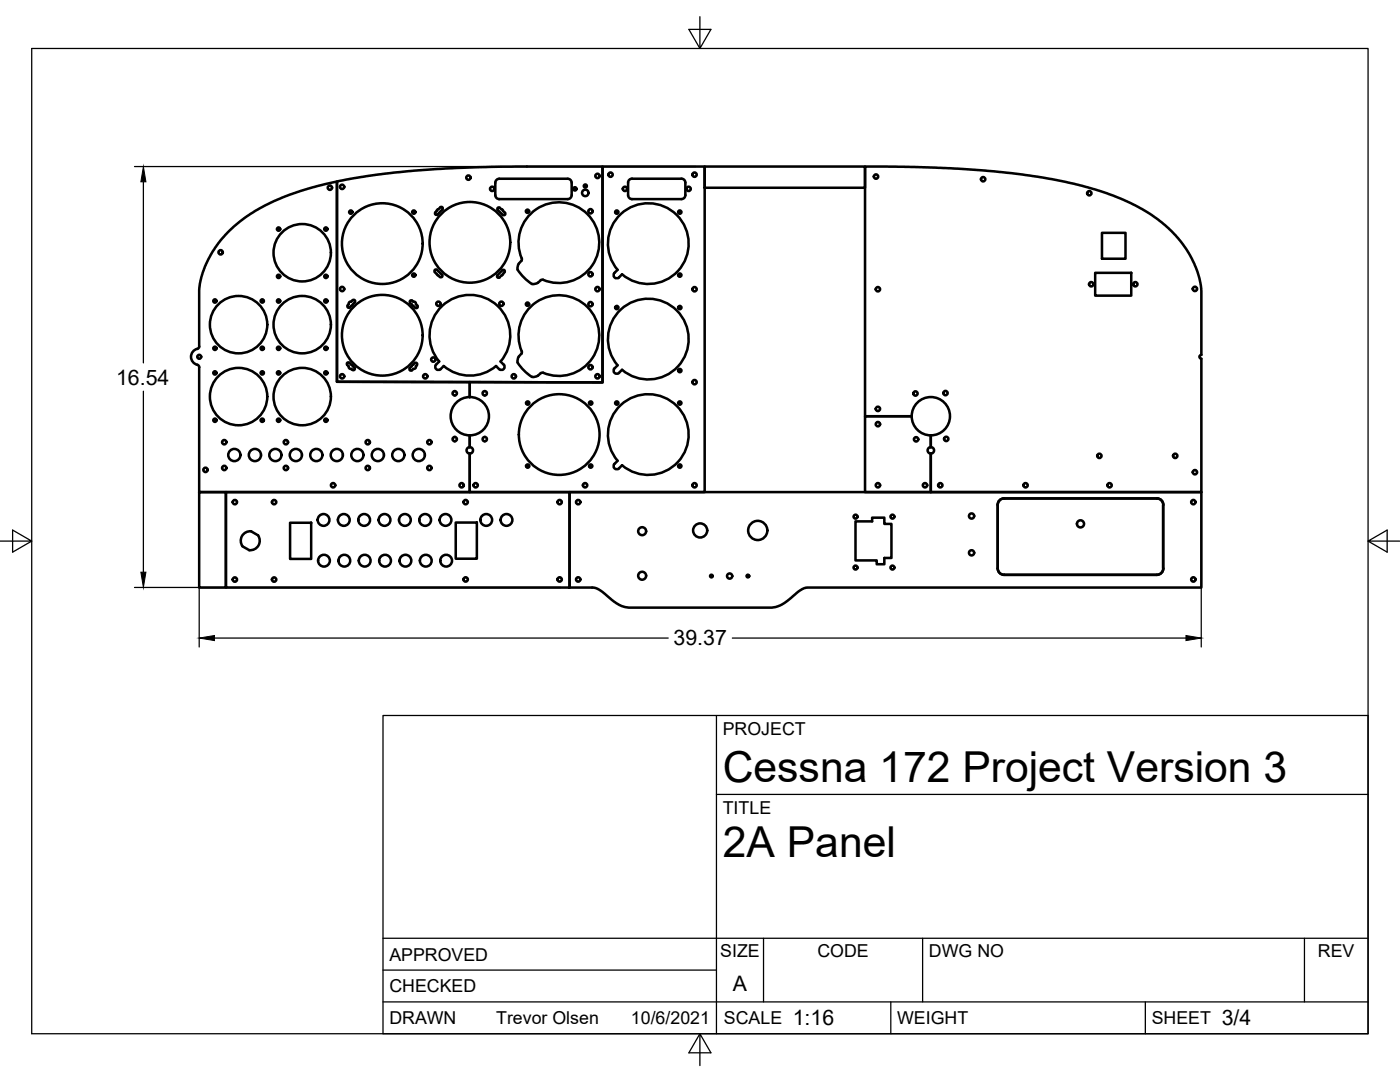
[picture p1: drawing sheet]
<svg xmlns="http://www.w3.org/2000/svg" width="279mm" height="216mm" viewBox="0 0 279 216" stroke-linecap="round" stroke-linejoin="round" font-family="sans-serif">
<!-- layer: Visible -->
<g fill="none" stroke="#000" stroke-width=".51">
<path d="M67.2 36.2l3.5-.7 6-.8 5.9-.6 6.5-.5 11.3-.3 19.8-.1v43.1l-53-.1zM98.8 38.9v-2.4a.79 .79 0 0 1 .8-.8h13.7a.79 .79 0 0 1 .8 .8v2.4M114.1 38.9a.79 .79 0 0 1-.8 .8h-13.7a.79 .79 0 0 1-.8-.8M125.3 38.9a.79 .79 0 0 0 .8 .8h9.9M125.3 36.4v2.5M126.1 35.7h9.9M126.1 35.6a.79 .79 0 0 0-.8 .8M136 35.6a.79 .79 0 0 1 .8 .8M136.8 36.4v2.5M136.8 38.9a.79 .79 0 0 1-.8 .8M140.6 33.2h32v4.3h-32zM86.8 54.3l.4 .4"/>
<path d="M87.2 54.7l.3 .3M87.2 53.9l1 .9M87.2 53.8a.31 .31 0 0 0-.4 .1 .31 .31 0 0 0 0 .4M87.5 55l.3 .3M87.8 41.4a.3 .3 0 0 1 .5 0 .3 .3 0 0 1 0 .4l-1 1a.31 .31 0 0 1-.4 0 .31 .31 0 0 1 0-.4l.9-1M88.2 54.8a.31 .31 0 0 1 0 .4 .31 .31 0 0 1-.4 0M99.8 41.5l.3 .3M99.8 41.5a.31 .31 0 0 0-.5 0 .31 .31 0 0 0 0 .4l1 1a.31 .31 0 0 0 .5 0 .31 .31 0 0 0 0-.5M100.1 55l-.4 .4M100.1 41.7l.7 .7M100.6 54.4l-.5 .6M100.7 54.3a.31 .31 0 0 0 0-.3 .31 .31 0 0 0-.3-.2l-1.1 1.1a.31 .31 0 0 0 0 .4 .31 .31 0 0 0 .4 0"/>
<path d="M103.6 52.6l-.2 .3a1.48 1.48 0 0 0 .6 1.8l1.7 1.6a1.51 1.51 0 0 0 2.2-.4M104 52l-.5 .6M104.1 52.1l.1-.4a8.1 8.1 0 0 1 6.1-11.3 8.1 8.1 0 0 1 9.2 9 8.1 8.1 0 0 1-11.1 6.4M108.4 55.8l-.5 .1M123.9 42.7a8.1 8.1 0 0 1 11.2 .2 8.1 8.1 0 0 1 .2 11.2 8.1 8.1 0 0 1-11.2 .6l-.5 .7a.65 .65 0 0 1-1 0 .65 .65 0 0 1 0-1l.7-.6a8.1 8.1 0 0 1 .6-11.1zM218.6 54.4h7.2v4.6h-7.2zM219.9 46.5h4.7v5.1h-4.7zM69.6 73.1l.1 .4 .4 .1M69.7 72.4l.4 .4M69.7 72.4a.31 .31 0 0 0-.4 0 .31 .31 0 0 0 0 .4l.3 .3M70.1 60.2l.3-.3a.31 .31 0 0 1 .4 0 .31 .31 0 0 1 0 .4M70.1 60.2l-.4 .1-.1 .4"/>
<path d="M70.1 72.8l.3 .3M70.4 73.1l.3 .3M70.4 60.7l-.6 .6a.31 .31 0 0 1-.4 0 .31 .31 0 0 1 0-.4l.2-.2M70.7 73.3a.31 .31 0 0 1 0 .5 .31 .31 0 0 1-.4 0l-.2-.2M70.8 60.3l-.4 .4M81.8 73.4a.31 .31 0 0 0 0 .5 .31 .31 0 0 0 .4 0M82.1 73.1l-.3 .4M82.5 72.8l-.3 .3M82.5 60.2l-.2-.2a.31 .31 0 0 0-.4 0 .31 .31 0 0 0 0 .5l.9 .9M82.5 60.2l.4 .1 .1 .4M82.5 73.6l-.3 .3M82.7 72.5l-.3 .3"/>
<path d="M82.7 72.5a.31 .31 0 0 1 .5 0 .31 .31 0 0 1 0 .4l-.2 .2M83 60.7l.3 .3a.31 .31 0 0 1 0 .4 .31 .31 0 0 1-.4 0M83 73.1l-.1 .4-.4 .1M93.7 79.2v-3l26.5 .1v-43.1h20.4v65h-46.9v-7.7M93.7 79.2v-3h-26.5v-40l-3.7 .9-3.6 1-3.6 1.4-3.4 1.5-2.9 1.7-2.1 1.5-2 1.7-2 2.2-1.4 2-1.4 2.6-.7 1.8-.5 2.1-.1 1.2v11.4l-.2 .3a1.7 1.7 0 0 0-1.5 1.7 1.7 1.7 0 0 0 1.5 1.7l.2 .4v24.9h53.9v-7.7M93.8 79.2a3.8 3.8 0 0 1 3.8 3.8 3.8 3.8 0 0 1-3.8 3.9M93.8 79.2a3.8 3.8 0 0 0-3.9 3.8 3.8 3.8 0 0 0 3.9 3.9M100.5 72.7l-.6-.6a8.1 8.1 0 0 0-.6-11 8.1 8.1 0 0 0-11.1 0 8.1 8.1 0 0 0-.5 11l-.7 .6a.64 .64 0 0 0 0 1 .64 .64 0 0 0 .9-.1M100.5 72.7a.65 .65 0 0 1 0 .9 .65 .65 0 0 1-.9 .1l-.6-.7a8.1 8.1 0 0 1-10.4 0l-.7 .7M104 70.6a1.62 1.62 0 0 0 0 2.7l1.2 1.2 1 .7M104.1 70.6l.1-.3a8.1 8.1 0 0 1 6.1-11.3 8.1 8.1 0 0 1 9.2 8.9 8.1 8.1 0 0 1-11.1 6.5M107.4 74.9l-.6 .3h-.6"/>
<path d="M108.4 74.4l-.5 .1-.5 .5M123.9 61.7a8.1 8.1 0 0 1 11.2 .3 8.1 8.1 0 0 1 .2 11.1 8.1 8.1 0 0 1-11.1 .7l-.6 .6a.64 .64 0 0 1-1 0 .64 .64 0 0 1 0-.9l.7-.6a8.1 8.1 0 0 1 .6-11.2zM239.8 70.8l-.1-13.2-.3-2.1-.7-2.1-1.7-3.4-2.3-3-2.8-2.6-4-2.7-4.3-2.1-4.8-1.7-6-1.6-5.7-1-8.8-1.1-7.1-.5-8.7-.4-9.9-.1v49.9h9.3M239.8 71.6v26.6h-54v-7.7M239.8 70.8a.39 .39 0 0 0-.4 .4 .39 .39 0 0 0 .4 .4M39.8 98.2h5.3v19h-5.3zM45.1 98.2h68.6v19h-68.6zM93.7 86.9v2.3M113.7 98.2h126.1v19h-78.7l-.8 .2-.7 .5-3.5 2.7-.8 .4-1.3 .2h-29l-.9-.3-1.1-.5-2.9-2.4-1.2-.7-5.2-.1zM123.9 80.8a8.1 8.1 0 0 1 11.2 .2 8.1 8.1 0 0 1 .2 11.2 8.1 8.1 0 0 1-11.1 .6l-.6 .7a.64 .64 0 0 1-1 0 .64 .64 0 0 1 0-.9l.7-.7a8.1 8.1 0 0 1 .6-11.1zM181.9 83a3.8 3.8 0 0 1 3.9-3.8 3.8 3.8 0 0 1 3.8 3.8 3.8 3.8 0 0 1-3.8 3.9M181.9 83a3.8 3.8 0 0 0 3.9 3.9"/>
<path d="M181.9 83.1h-9.3v15.1h13.2v-7.7M185.8 86.9v2.3M200.4 99.5h30.5M200.4 99.4a1.28 1.28 0 0 0-1.3 1.3v12.7M230.9 99.4a1.28 1.28 0 0 1 1.3 1.3l-.1 12.7M51.5 106.8l-1.4-.8a1.89 1.89 0 0 0-1.8 .9 1.89 1.89 0 0 0 .1 2.1l1.4 .8M51.5 106.8a1.89 1.89 0 0 1 .1 2 1.89 1.89 0 0 1-1.8 1M57.9 104.3h4.2v7.2h-4.2zM91 104.3h4.2v7.2h-4.2zM170.7 104h3.4v-.7h2.4v1.2h1.4v6.8h-1.4v1.3h-1.5v-.8h-4.3zM199.1 113.4a1.28 1.28 0 0 0 1.3 1.3M232.2 113.4a1.28 1.28 0 0 1-1.3 1.3h-30.5"/>
<circle cx="65.8" cy="37.5" r=".43"/>
<circle cx="68.3" cy="37.3" r=".43"/>
<circle cx="93.5" cy="35.4" r=".43"/>
<circle cx="98.2" cy="37.7" r=".43"/>
<circle cx="114.7" cy="37.7" r=".33"/>
<circle cx="116.8" cy="38.5" r=".65"/>
<circle cx="116.8" cy="37.1" r=".31"/>
<circle cx="119.2" cy="35.1" r=".43"/>
<circle cx="121.8" cy="34.9" r=".43"/>
<circle cx="124.7" cy="37.7" r=".43"/>
<circle cx="137.4" cy="37.7" r=".43"/>
<circle cx="138.6" cy="34.9" r=".43"/>
<circle cx="174.8" cy="35.2" r=".43"/>
<circle cx="196.2" cy="35.8" r=".43"/>
<circle cx="217.4" cy="38.6" r=".43"/>
<circle cx="44" cy="50.3" r=".43"/>
<circle cx="55.6" cy="45.7" r=".33"/>
<circle cx="55.6" cy="55.1" r=".33"/>
<circle cx="60.3" cy="50.4" r="5.7"/>
<circle cx="65" cy="55.1" r=".33"/>
<circle cx="65" cy="45.7" r=".33"/>
<circle cx="68.3" cy="57.7" r=".43"/>
<circle cx="70" cy="42.3" r=".33"/>
<circle cx="76.3" cy="48.6" r="8.1"/>
<circle cx="82.6" cy="54.9" r=".33"/>
<circle cx="82.6" cy="42.3" r=".33"/>
<circle cx="93.8" cy="48.4" r="8.1"/>
<circle cx="105.3" cy="42.2" r=".33"/>
<circle cx="117.8" cy="42.2" r=".43"/>
<circle cx="117.8" cy="54.7" r=".43"/>
<circle cx="119.2" cy="57.7" r=".43"/>
<circle cx="123.1" cy="42.3" r=".33"/>
<circle cx="135.7" cy="42.3" r=".33"/>
<circle cx="135.7" cy="54.9" r=".33"/>
<circle cx="138.6" cy="57.7" r=".43"/>
<circle cx="175.2" cy="57.7" r=".43"/>
<circle cx="217.8" cy="56.7" r=".43"/>
<circle cx="226.6" cy="56.7" r=".43"/>
<circle cx="238.5" cy="57.6" r=".43"/>
<circle cx="39.8" cy="71.2" r=".39"/>
<circle cx="42.9" cy="74.4" r=".33"/>
<circle cx="42.9" cy="60.1" r=".33"/>
<circle cx="42.9" cy="69.5" r=".33"/>
<circle cx="47.6" cy="79.1" r="5.7"/>
<circle cx="47.6" cy="64.8" r="5.7"/>
<circle cx="52.3" cy="74.4" r=".33"/>
<circle cx="52.3" cy="69.5" r=".33"/>
<circle cx="52.3" cy="60.1" r=".33"/>
<circle cx="55.6" cy="60.1" r=".33"/>
<circle cx="55.6" cy="69.5" r=".33"/>
<circle cx="55.6" cy="74.4" r=".33"/>
<circle cx="60.3" cy="79.1" r="5.7"/>
<circle cx="60.3" cy="64.8" r="5.7"/>
<circle cx="65" cy="74.4" r=".33"/>
<circle cx="65" cy="60.1" r=".33"/>
<circle cx="65" cy="69.5" r=".33"/>
<circle cx="68.3" cy="75.1" r=".43"/>
<circle cx="76.3" cy="66.9" r="8.1"/>
<circle cx="84.9" cy="75.1" r=".43"/>
<circle cx="86.5" cy="71.7" r=".43"/>
<circle cx="87.5" cy="60.6" r=".43"/>
<circle cx="90.8" cy="78.5" r=".43"/>
<circle cx="96.7" cy="78.5" r=".43"/>
<circle cx="100.1" cy="60.6" r=".43"/>
<circle cx="102.5" cy="75.1" r=".43"/>
<circle cx="105.3" cy="60.7" r=".33"/>
<circle cx="117.8" cy="73.3" r=".43"/>
<circle cx="117.8" cy="60.7" r=".43"/>
<circle cx="119.2" cy="75.1" r=".43"/>
<circle cx="123.1" cy="61.4" r=".33"/>
<circle cx="135.7" cy="73.9" r=".33"/>
<circle cx="135.7" cy="61.4" r=".33"/>
<circle cx="138.6" cy="76.3" r=".43"/>
<circle cx="182.7" cy="78.5" r=".43"/>
<circle cx="188.7" cy="78.4" r=".43"/>
<circle cx="41" cy="93.8" r=".43"/>
<circle cx="42.9" cy="83.9" r=".33"/>
<circle cx="44.8" cy="88.2" r=".43"/>
<circle cx="44.8" cy="93.4" r=".43"/>
<circle cx="46.8" cy="90.8" r="1.22"/>
<circle cx="50.9" cy="90.8" r="1.22"/>
<circle cx="52.3" cy="83.9" r=".33"/>
<circle cx="55" cy="90.8" r="1.22"/>
<circle cx="55.6" cy="83.9" r=".33"/>
<circle cx="57.1" cy="88.2" r=".43"/>
<circle cx="57.1" cy="93.4" r=".43"/>
<circle cx="59" cy="90.8" r="1.22"/>
<circle cx="63.1" cy="90.8" r="1.22"/>
<circle cx="65" cy="83.9" r=".33"/>
<circle cx="66.5" cy="96.8" r=".43"/>
<circle cx="67.2" cy="90.8" r="1.22"/>
<circle cx="71.3" cy="90.8" r="1.22"/>
<circle cx="73.4" cy="88.2" r=".43"/>
<circle cx="73.4" cy="93.4" r=".43"/>
<circle cx="75.4" cy="90.8" r="1.22"/>
<circle cx="79.5" cy="90.8" r="1.22"/>
<circle cx="83.6" cy="90.8" r="1.22"/>
<circle cx="85.7" cy="93.4" r=".43"/>
<circle cx="85.7" cy="88.2" r=".43"/>
<circle cx="90.8" cy="87.6" r=".43"/>
<circle cx="92.1" cy="96.8" r=".43"/>
<circle cx="93.8" cy="89.9" r=".65"/>
<circle cx="94.9" cy="96.8" r=".43"/>
<circle cx="96.7" cy="87.6" r=".43"/>
<circle cx="105.3" cy="93" r=".33"/>
<circle cx="105.3" cy="80.4" r=".33"/>
<circle cx="111.6" cy="86.7" r="8.1"/>
<circle cx="116.8" cy="96.8" r=".43"/>
<circle cx="117.9" cy="80.4" r=".33"/>
<circle cx="117.9" cy="93" r=".33"/>
<circle cx="123.1" cy="80.4" r=".33"/>
<circle cx="135.7" cy="80.4" r=".33"/>
<circle cx="135.7" cy="93" r=".33"/>
<circle cx="138.6" cy="96.8" r=".43"/>
<circle cx="175.2" cy="84.6" r=".43"/>
<circle cx="175.2" cy="96.8" r=".43"/>
<circle cx="175.2" cy="81.6" r=".43"/>
<circle cx="182.8" cy="87.7" r=".43"/>
<circle cx="184.6" cy="96.8" r=".43"/>
<circle cx="185.8" cy="89.9" r=".65"/>
<circle cx="187.7" cy="96.8" r=".43"/>
<circle cx="188.8" cy="87.6" r=".43"/>
<circle cx="204.7" cy="96.8" r=".43"/>
<circle cx="219.4" cy="91" r=".43"/>
<circle cx="221.4" cy="96.8" r=".43"/>
<circle cx="234.5" cy="91" r=".43"/>
<circle cx="238.5" cy="94.2" r=".43"/>
<circle cx="46.9" cy="100.2" r=".43"/>
<circle cx="46.9" cy="115.6" r=".43"/>
<circle cx="54.7" cy="100.2" r=".43"/>
<circle cx="54.7" cy="115.6" r=".43"/>
<circle cx="64.6" cy="103.7" r="1.17"/>
<circle cx="64.7" cy="111.9" r="1.17"/>
<circle cx="68.6" cy="103.7" r="1.17"/>
<circle cx="68.7" cy="111.9" r="1.17"/>
<circle cx="72.7" cy="103.7" r="1.17"/>
<circle cx="72.8" cy="111.9" r="1.17"/>
<circle cx="76.7" cy="103.7" r="1.17"/>
<circle cx="76.8" cy="111.9" r="1.17"/>
<circle cx="80.8" cy="103.7" r="1.17"/>
<circle cx="80.9" cy="111.9" r="1.17"/>
<circle cx="84.8" cy="103.7" r="1.17"/>
<circle cx="85" cy="111.9" r="1.17"/>
<circle cx="88.9" cy="103.7" r="1.17"/>
<circle cx="89" cy="111.9" r="1.17"/>
<circle cx="92.9" cy="100.2" r=".43"/>
<circle cx="92.9" cy="115.6" r=".43"/>
<circle cx="97" cy="103.7" r="1.17"/>
<circle cx="101.1" cy="103.7" r="1.17"/>
<circle cx="111.7" cy="115.6" r=".43"/>
<circle cx="111.7" cy="100.2" r=".43"/>
<circle cx="115.4" cy="100.2" r=".43"/>
<circle cx="115.4" cy="115.6" r=".43"/>
<circle cx="128.2" cy="106" r=".79"/>
<circle cx="128.2" cy="114.9" r=".79"/>
<circle cx="139.7" cy="105.8" r="1.41"/>
<circle cx="142" cy="114.9" r=".26"/>
<circle cx="145.6" cy="114.9" r=".52"/>
<circle cx="149.3" cy="114.9" r=".26"/>
<circle cx="151.2" cy="105.8" r="1.92"/>
<circle cx="170.7" cy="103.1" r=".39"/>
<circle cx="170.7" cy="113.3" r=".39"/>
<circle cx="178.1" cy="113.3" r=".39"/>
<circle cx="178.1" cy="103.1" r=".39"/>
<circle cx="193.9" cy="103" r=".52"/>
<circle cx="193.9" cy="110.3" r=".52"/>
<circle cx="215.6" cy="104.5" r=".71"/>
<circle cx="238.2" cy="100.2" r=".43"/>
<circle cx="238.2" cy="115.6" r=".43"/>
</g>
<!-- layer: Titleblock -->
<path d="M76.4 142.8h196.6v63.5h-196.6zM143 158.5h130M143 142.8v63.5M76.4 199.9h196.6M76.4 193.6h66.6M76.4 187.2h196.6M152.4 187.2v12.7M177.8 199.9v6.4M184.1 187.2v12.7M228.6 199.9v6.4M260.3 187.2v12.7" fill="none" stroke="#000" stroke-width=".25"/>
<!-- layer: Border -->
<path d="M6.3 9.7h266.7v196.6h-266.7zM139.7 3.3v6.4l2.2-3.8h-4.4l2.2 3.8M0 108h6.3l-3.8-2.2v4.4l3.8-2.2M273 108l3.8 2.2v-4.4l-3.8 2.2h6.4M139.7 206.3l-2.2 3.8h4.4l-2.2-3.8v6.3" fill="none" stroke="#000" stroke-width=".25"/>
<!-- layer: FD_Dimensions -->
<path d="M26.8 33.2h112.1M28.6 36.3v36.1M28.6 78.1v36.1M39.8 99.9v29.2M239.7 99.9v29.2M26.8 117.2h85.1M42.8 127.3h90.5M146.2 127.3h90.5" fill="none" stroke="#000" stroke-width=".25"/>
<path d="M28.6 33.2l.5 3.1h-1zM28.1 114.2h1l-.5 3zM39.8 127.3l3-.5v1zM236.7 126.8l3 .5-3 .5z" fill="#000" stroke="#000" stroke-width=".2"/>
<g font-size="8.5">
<text x="144.3" y="156">Cessna 172 Project Version 3</text>
<text x="144.3" y="171">2A Panel</text>
</g>
<g font-size="4.3">
<text x="23.2" y="76.7">16.54</text>
<text x="134.4" y="128.8">39.37</text>
<text x="146.3" y="197.7">A</text>
<text x="158.2" y="204.6">1:16</text>
<text x="243.8" y="204.6">3/4</text>
</g>
<g font-size="3.5">
<text x="144.3" y="146.6">PROJECT</text>
<text x="144.3" y="162.3">TITLE</text>
<text x="77.7" y="191.7">APPROVED</text>
<text x="143.7" y="191">SIZE</text>
<text x="163.1" y="191">CODE</text>
<text x="185.4" y="191">DWG NO</text>
<text x="263" y="191">REV</text>
<text x="77.7" y="198">CHECKED</text>
<text x="77.7" y="204.4">DRAWN</text>
<text x="99" y="204.4">Trevor Olsen</text>
<text x="125.9" y="204.4">10/6/2021</text>
<text x="144.5" y="204.4">SCALE</text>
<text x="179" y="204.4">WEIGHT</text>
<text x="229.8" y="204.4">SHEET</text>
</g>
</svg>
